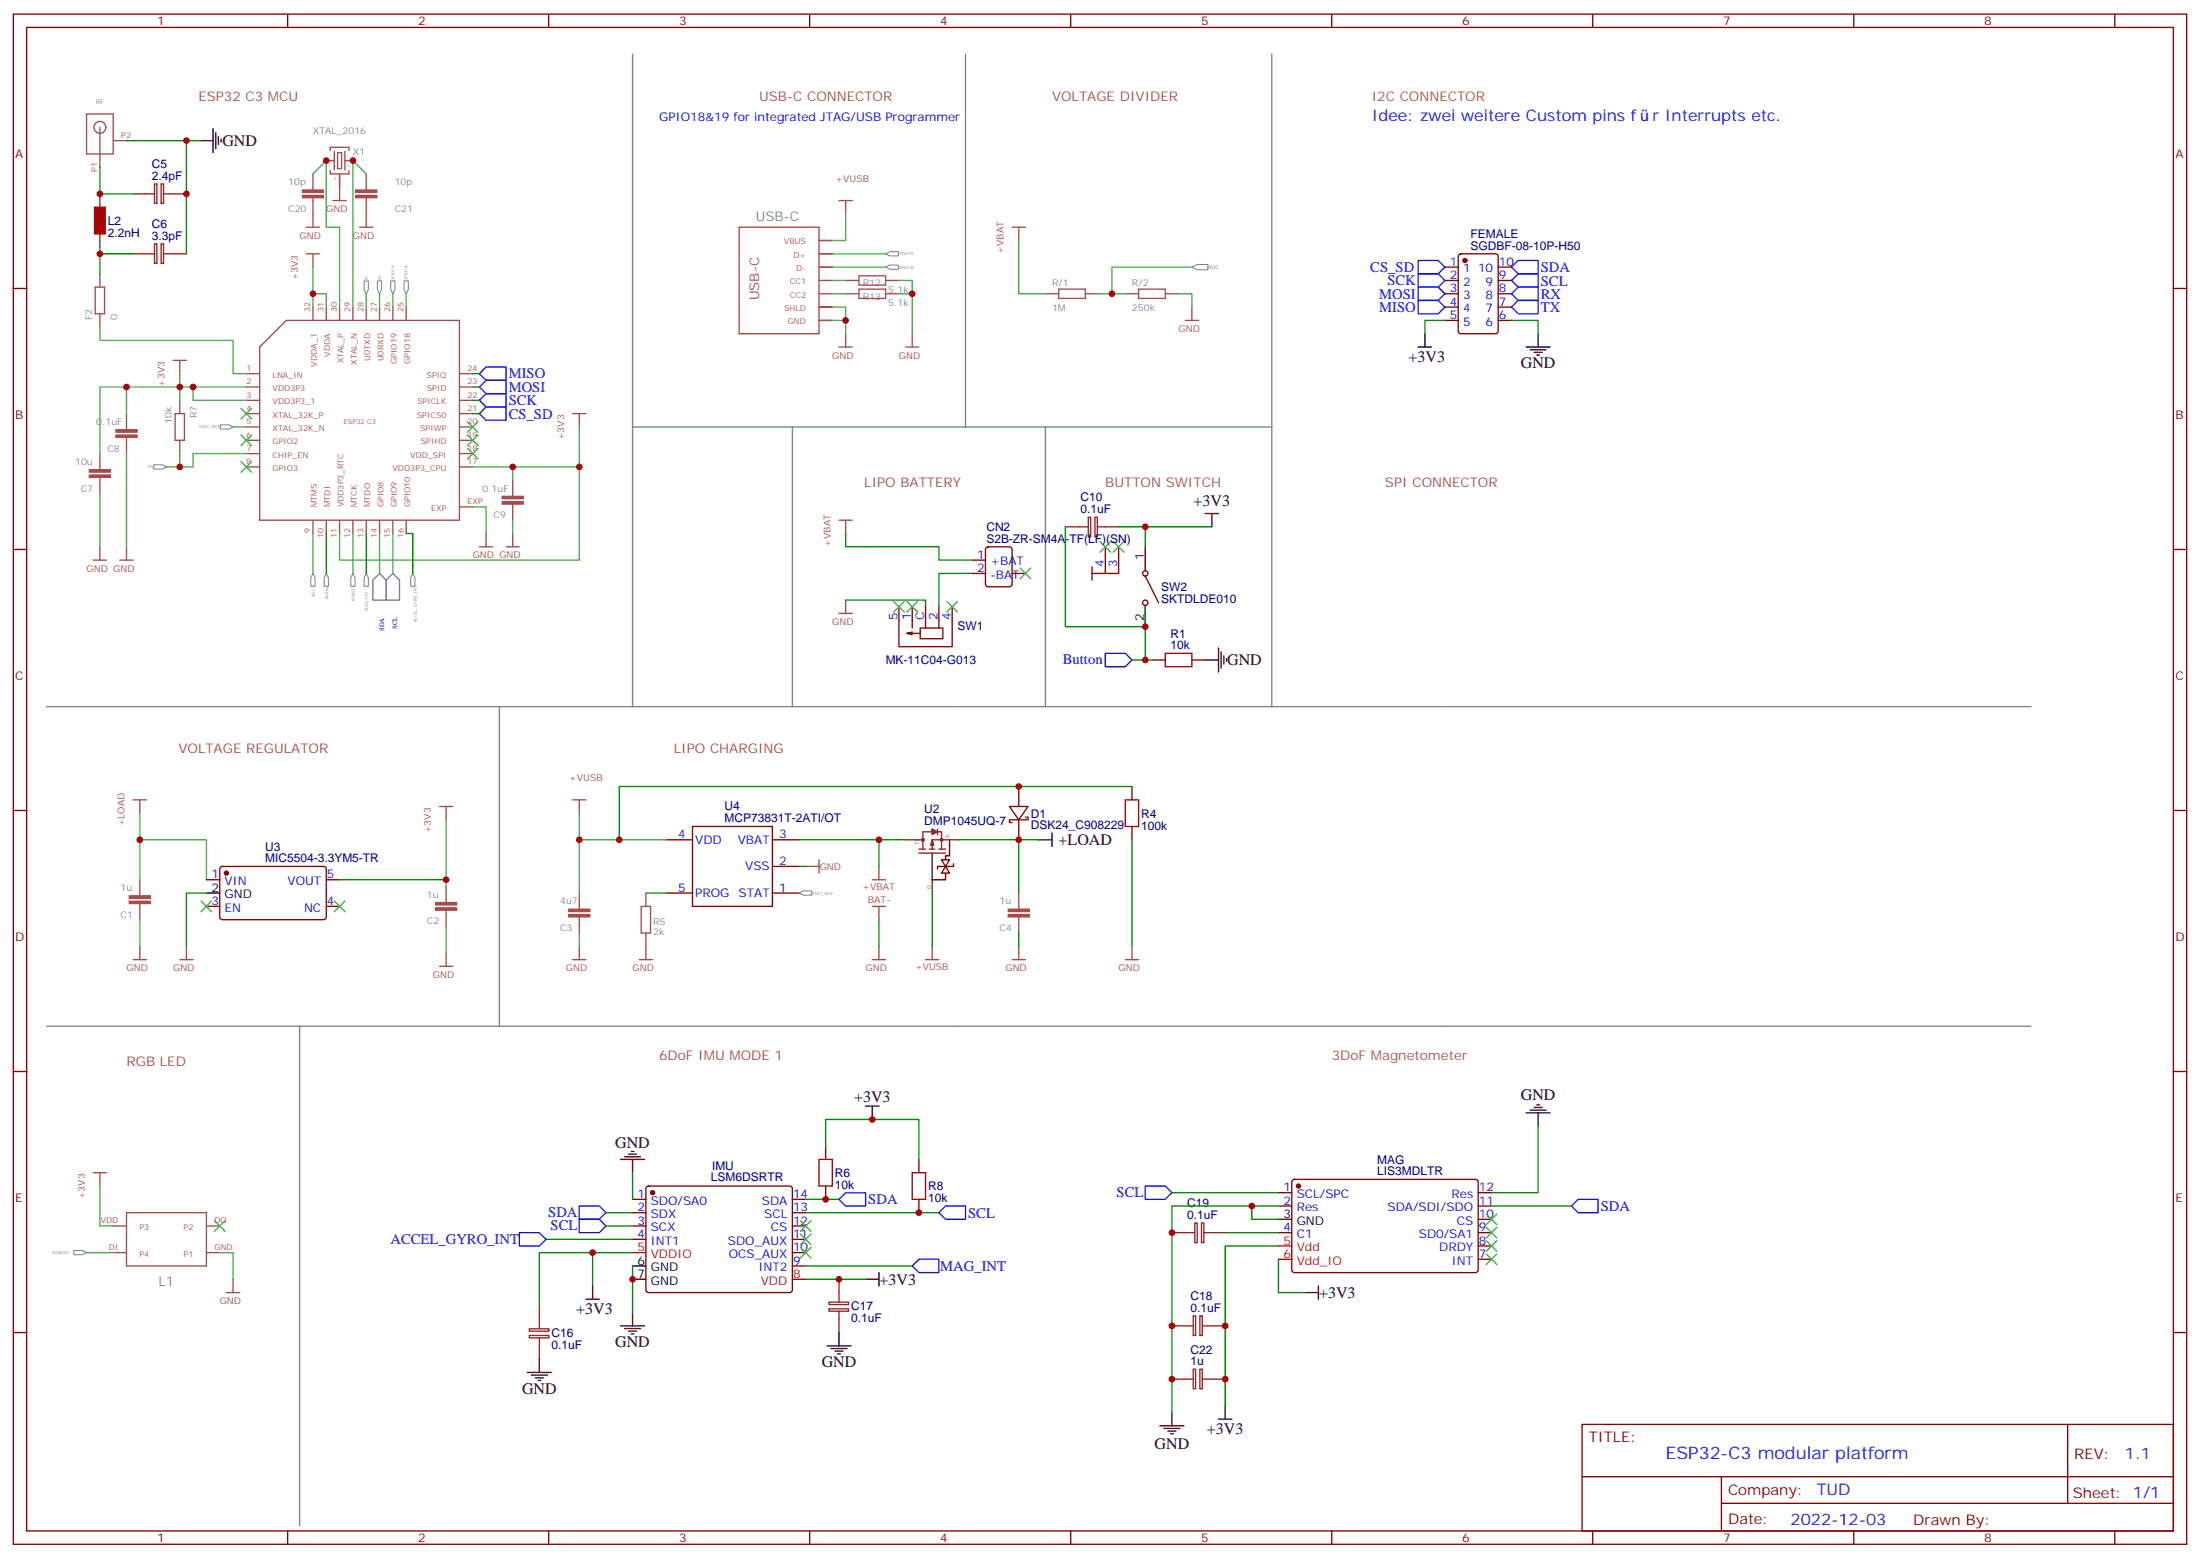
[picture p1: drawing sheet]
<svg xmlns="http://www.w3.org/2000/svg" width="583mm" height="413mm" viewBox="0 0 583 413" stroke-linecap="round" stroke-linejoin="round" font-family="sans-serif">
<path d="M167.6 14.3v172.9M255.8 14.3v98.8M336.9 14.3v172.9M167.6 113.1h169.3M209.9 113.1v74.1M276.9 113.1v74.1M12.3 187.2h525.7M132.3 187.2v84.7M12.3 271.9h525.7M79.4 271.9v132.2" fill="none" stroke="#828282" stroke-width=".35"/>
<g fill="none" stroke="#a64a4a" stroke-width=".35">
<path d="M22.9 30.2h7.1v10.6h-7.1zM26.5 33.7v10.6M30 37.3h3.5M87.5 39.9v-.9h4.9v.9M82.9 46.1v4.2M82.9 52.4v7.8M86.4 42.5h2.1M87.5 45.2v.9h4.9v-.9M88.2 53.1h3.5M88.5 40.1v4.9M89.4 40.4h1.1v4.3h-1.1zM90 49.6v3.5"/>
<path d="M91.4 42.5h2.1M91.4 40.1v4.9M97 46.1v4.2M97 52.4v7.8M25.2 76.1h2.5v7h-2.5zM26.5 72.5v3.5M81.1 67.2h3.6M81.1 60.2h3.6M82.9 67.2v3.6M95.2 60.2h3.6M195.8 60.2h21.2v28.2h-21.2zM217 77.8h3.5"/>
<path d="M217 74.3h3.5M217 70.8h3.5M217 67.2h3.5M217 63.7h3.5M224 77.8h3.5M224 74.3h3.5M227.5 76.6h7.1v2.5h-7.1zM227.5 73.1h7.1v2.4h-7.1zM234.7 77.8h3.4M234.7 74.3h3.4M276.9 77.8h3.5M280.5 76.6h7v2.5h-7z"/>
<path d="M287.6 77.8h3.4M298.1 77.8h3.5M301.6 76.6h7.1v2.5h-7.1zM308.7 77.8h3.5M26.5 83.2v3.4M45.9 95.5h3.5M47.6 95.5v3.5M65.3 99h3.4M68.8 91.9l7-7h45.9v52.9h-52.9zM82.9 81.4v3.4M86.4 81.4v3.4M90 81.4v3.4"/>
<path d="M93.5 81.4v3.4M97 81.4v3.4M100.5 81.4v3.4M104.1 81.4v3.4M107.6 81.4v3.4M121.8 99h3.4M217 84.9h3.5M217 81.4h3.5M222.2 91.9h3.6M224 88.4v3.5M239.9 91.9h3.5M241.7 88.4v3.5"/>
<path d="M314 84.9h3.5M315.7 81.4v3.5M33.5 109.6v4.2M33.5 115.9v4.3M46.4 109.6h2.5v7h-2.5zM47.6 106v3.5M47.6 116.7v3.5M65.3 102.5h3.4M65.3 106h3.4M65.3 109.6h3.4M65.3 113.1h3.4M65.3 116.6h3.4"/>
<path d="M121.8 102.5h3.4M121.8 106h3.4M121.8 109.6h3.4M121.8 113.1h3.4M121.8 116.6h3.4M151.7 109.6h3.5M153.5 109.6v3.5M26.5 120.2v4.2M26.5 126.5v4.2M65.3 120.2h3.4M65.3 123.7h3.4M82.9 137.9v3.4"/>
<path d="M86.4 137.9v3.4M90 137.9v3.4M93.5 137.9v3.4M97 137.9v3.4M100.5 137.9v3.4M104.1 137.9v3.4M107.6 137.9v3.4M121.8 120.2h3.4M121.8 123.7h3.4M121.8 134.3h3.4M135.8 127.2v4.2M135.8 133.6v4.2"/>
<path d="M24.7 148.4h3.5M26.5 144.9v3.5M31.7 148.4h3.6M33.5 144.9v3.5M127 144.9h3.5M128.8 141.3v3.6M134.1 144.9h3.5M135.8 141.3v3.6M116.4 213.6h3.5M118.2 213.6v3.6M37 233v4.3M37 239.4v4.2"/>
<path d="M118.2 234.8v4.2M153.5 236.6v4.2M171.1 236.6v3.4M269.9 236.6v4.2M35.3 254.2h3.5M37 250.7v3.5M47.6 254.2h3.6M49.4 250.7v3.5M116.4 256h3.5M118.2 241.2v4.2M118.2 252.4v3.6M151.7 254.2h3.5"/>
<path d="M153.5 242.9v4.3M153.5 250.7v3.5M169.3 254.2h3.6M169.9 240.1h2.4v7.1h-2.4zM171.1 247.2v7M268.1 254.2h3.5M269.9 242.9v4.3M269.9 250.7v3.5M24.7 310.7h3.5M26.5 310.7v3.5M30 331.8h3.5M30 324.8h3.5"/>
<path d="M33.5 321.2h21.2v14.2h-21.2zM54.7 331.8h3.5M54.7 324.8h3.5M61.7 338.9v3.5M60 342.4h3.5"/>
<circle cx="26.5" cy="33.7" r="1.58"/>
</g>
<g fill="#a64a4a" stroke="#a64a4a" stroke-width=".26">
<path d="M34.2 237.3h5.7v.7h-5.7z"/>
<path d="M34.2 238.7h5.7v.7h-5.7z"/>
<path d="M115.4 239h5.6v.7h-5.6z"/>
<path d="M115.4 240.5h5.6v.7h-5.6z"/>
<path d="M150.6 240.8h5.7v.7h-5.7z"/>
<path d="M150.6 242.2h5.7v.7h-5.7z"/>
<path d="M267.1 240.8h5.6v.7h-5.6z"/>
<path d="M267.1 242.2h5.6v.7h-5.6z"/>
<path d="M133 131.4h5.6v.8h-5.6z"/>
<path d="M133 132.9h5.6v.7h-5.6z"/>
<path d="M80.1 50.3h5.6v.7h-5.6z"/>
<path d="M80.1 51.7h5.6v.7h-5.6z"/>
<path d="M94.2 50.3h5.6v.7h-5.6z"/>
<path d="M94.2 51.7h5.6v.7h-5.6z"/>
<path d="M23.6 124.4h5.7v.7h-5.7z"/>
<path d="M23.6 125.8h5.7v.7h-5.7z"/>
<path d="M30.7 113.8h5.6v.7h-5.6z"/>
<path d="M30.7 115.2h5.6v.7h-5.6z"/>
</g>
<g fill="#a64a4a">
<circle cx="93.5" cy="42.5" r=".18"/>
<circle cx="86.4" cy="42.5" r=".18"/>
</g>
<g fill="none" stroke="#a64a4a" stroke-width=".35">
<path d="M90 46.1v3.5M222.2 53.1h3.6M224 53.1v3.6M268.1 60.2h3.5M269.9 60.2v3.5M222.2 137.8h3.6M224 137.8v3.5M224 159v3.5M222.2 162.5h3.6M35.3 211.9h3.5M37 211.9v3.5M151.7 211.9h3.5"/>
<path d="M153.5 211.9v3.5M231.1 233h3.5M232.8 229.5v3.5"/>
</g>
<path d="M93.5 141.3v10.6M22.9 331.8h7.1" fill="none" stroke="#4aa64a" stroke-width=".35"/>
<g fill="#fff" stroke="#828282" stroke-width=".26">
<path d="M19.5 331.3h2.3l1.1 .5-1.1 .6h-2.3z"/>
<path d="M93.5 151.9l.6 1.1v2.3h-1.2v-2.3z"/>
</g>
<g fill="none" stroke="#4aa64a" stroke-width=".35">
<path d="M82.9 70.8v7M238.1 74.3h3.6v14.1M238.1 77.8h3.6M312.2 77.8h3.5v3.6M47.6 99v7M82.9 81.4v-3.6h3.5v3.6M220.5 81.4h3.5v3.5h-3.5M224 84.9v3.5M33.5 102.5v7.1M51.2 102.5v3.5h14.1M61.7 113.1h3.6M65.3 102.5h-38.8v17.7"/>
<path d="M153.5 113.1v10.6h-28.3M26.5 130.7v14.2M33.5 120.2v24.7M125.2 134.3h3.6v7M135.8 123.7v3.5M135.8 137.8v3.5M153.5 123.7v24.7h-63.5v-7.1M118.2 217.2v17.6M37 243.6v7.1M118.2 245.4v7M153.5 247.2v3.5M26.5 314.2v10.6h3.5"/>
<path d="M58.2 331.8h3.5v7.1"/>
</g>
<path d="M58.3 112.5h2.3l1.1 .6-1.1 .6h-2.3z" fill="#fff" stroke="#828282" stroke-width=".26"/>
<path d="M291 77.8h7.1M315.7 70.8h-21.1v7M82.9 141.3v10.6" fill="none" stroke="#4aa64a" stroke-width=".35"/>
<g fill="#fff" stroke="#828282" stroke-width=".26">
<path d="M315.7 70.8l1.4-.7h2.9v1.4h-2.9z"/>
<path d="M82.9 151.9l.6 1.1v2.3h-1.2v-2.3z"/>
</g>
<path d="M97 77.8v3.6M220.5 77.8h3.5M220.5 74.3h3.5" fill="none" stroke="#4aa64a" stroke-width=".35"/>
<path d="M96.4 74.4h1.2v2.3l-.6 1.1-.6-1.1z" fill="#fff" stroke="#828282" stroke-width=".26"/>
<path d="M100.5 77.8v3.6" fill="none" stroke="#4aa64a" stroke-width=".35"/>
<path d="M100 74.4h1.1v2.3l-.6 1.1-.5-1.1z" fill="#fff" stroke="#828282" stroke-width=".26"/>
<path d="M44.1 123.7h3.5M47.6 120.2v3.5h3.6v-3.5h14.1" fill="none" stroke="#4aa64a" stroke-width=".35"/>
<path d="M40.7 123.1h2.3l1.1 .6-1.1 .5h-2.3z" fill="#fff" stroke="#828282" stroke-width=".26"/>
<path d="M104.1 77.8v3.6M220.5 67.2h14.1M100.5 141.3v10.6M104.1 141.3v10.6" fill="none" stroke="#4aa64a" stroke-width=".35"/>
<g fill="#fff" stroke="#828282" stroke-width=".26">
<path d="M103.5 74.4h1.1v2.3l-.5 1.1-.6-1.1z"/>
<path d="M234.6 67.2l1.1-.5h2.3v1.1h-2.3z"/>
</g>
<path d="M107.6 77.8v3.6M220.5 70.8h14.1" fill="none" stroke="#4aa64a" stroke-width=".35"/>
<g fill="#fff" stroke="#828282" stroke-width=".26">
<path d="M107 74.4h1.2v2.3l-.6 1.1-.6-1.1z"/>
<path d="M234.6 70.8l1.1-.6h2.3v1.1h-2.3z"/>
</g>
<path d="M82.9 46.1l3.5-3.6v17.7h3.6v21.2M97 46.1l-3.5-3.6v38.9M224 56.7v7h-3.5M269.9 63.7v14.1h7M26.5 86.6v3.6h35.2v8.8h3.6M37 215.4v17.6M153.5 215.4v7.1M37 222.5h17.7v10.5" fill="none" stroke="#4aa64a" stroke-width=".35"/>
<g fill="none" stroke="#3c3" stroke-width=".35">
<path d="M63.9 108.2l2.8 2.8M66.7 108.2l-2.8 2.8M123.8 118.7l2.8 2.9M123.8 115.2l2.8 2.8M123.8 111.7l2.8 2.8M126.6 118.7l-2.8 2.9M126.6 115.2l-2.8 2.8M126.6 111.7l-2.8 2.8M236.7 159.3l2.8 2.8M239.5 159.3l-2.8 2.8M240.2 159.3l2.9 2.8M243.1 159.3l-2.9 2.8"/>
<path d="M250.8 159.3l2.8 2.8M253.6 159.3l-2.8 2.8M56.8 323.4l2.8 2.8M59.6 323.4l-2.8 2.8"/>
</g>
<path d="M98.8 153.7l1.7-1.8 1.8 1.8v5.3h-3.5zM102.3 153.7l1.8-1.8 1.7 1.8v5.3h-3.5z" fill="none" stroke="#828282" stroke-width=".35"/>
<g fill="none" stroke="#870000" stroke-width=".35">
<path d="M3.5 3.7h575.8v405.4h-575.8zM7.1 7.3h568.6v398.3h-568.6zM76.2 3.7v3.6M145.3 3.7v3.6M214.5 3.7v3.6M283.6 3.7v3.6M352.8 3.7v3.6M421.9 3.7v3.6M491.1 3.7v3.6M560.2 3.7v3.6M3.5 76.4h3.6M575.7 76.4h3.6"/>
<path d="M3.5 145.6h3.6M575.7 145.6h3.6M238.1 160.7v10.6h14.1v-10.6M240.2 167.8l1.5 .3M241.7 167.4l-1.5 .4h3.6M241.7 160.7v5.7M243.8 166.4h6v2.8h-6zM245.2 160.7v5.7M248.7 160.7v5.7M3.5 214.7h3.6M575.7 214.7h3.6M54.7 233h3.5"/>
<path d="M58.4 229.7l.5-.2h26.8a.71 .71 0 0 1 .7 .7v12.7l-.4 .7h-27.1l-.5-.2-.2-.5v-12.7zM86.4 233h3.6M54.7 240.1h3.5M86.4 240.1h3.6M3.5 283.8h3.6M575.7 283.8h3.6M3.5 353h3.6M575.7 353h3.6M419.1 377.3h156.6v28.3h-156.6zM547.7 377.4v20.8M419.1 391.2h156.5M456 398.2h119.6"/>
<path d="M456 391.2v14.1M76.2 405.6v3.5M145.3 405.6v3.5M214.5 405.6v3.5M283.6 405.6v3.5M352.8 405.6v3.5M421.9 405.6v3.5M491.1 405.6v3.5M560.2 405.6v3.5"/>
</g>
<circle cx="60" cy="231.3" r=".53" fill="#870000" stroke="#870000" stroke-width=".35"/>
<path d="M319.3 136h3.5M321 136v3.6M54.7 236.6h3.5" fill="none" stroke="#000" stroke-width=".35"/>
<path d="M125.2 99h1.8M125.2 102.5h1.8M125.2 106h1.8M125.2 109.6h1.8M224 159h21.2v1.7M54.7 236.6h-5.3v14.1M90 233h28.2" fill="none" stroke="#008700" stroke-width=".35"/>
<path d="M127 99l1.8-1.8h5.3v3.6h-5.3zM127 109.6l1.8-1.8h5.3v3.5h-5.3zM127 106l1.8-1.7h5.3v3.5h-5.3zM127 102.5l1.8-1.7h5.3v3.5h-5.3z" fill="none" stroke="#00f" stroke-width=".35"/>
<path d="M86.4 151.9l.6 1.1v2.3h-1.1v-2.3z" fill="#fff" stroke="#828282" stroke-width=".26"/>
<path d="M282.2 139.6v26.4h21.2M296.3 139.6h24.7M303.4 139.6v5.3M86.4 141.3v10.6M303.4 160.7v14.1h-3.5M303.4 174.8h1.8" fill="none" stroke="#008700" stroke-width=".35"/>
<path d="M282.2 139.6h6M288.3 137h.6v5.2h-.6zM290.1 137h.6v5.2h-.6zM290.7 139.6h5.6" fill="none" stroke="#8c2424" stroke-width=".35"/>
<path d="M292.8 173.1h5.3l1.8 1.7-1.8 1.8h-5.3zM224 315.9h5.3v3.6h-5.3l-1.8-1.8zM248.7 321.2l1.8-1.7h5.3v3.5h-5.3z" fill="none" stroke="#00f" stroke-width=".35"/>
<path d="M303.4 144.9v6.3M303.4 160.4v5.6M319.3 174.8h3.5M322.8 171.7v6.3M323.5 172.7v4.3M324.2 173.8v2.1M324.9 174.5v.7" fill="none" stroke="#000" stroke-width=".35"/>
<path d="M308.7 173.1h7v3.5h-7z" fill="none" stroke="#a10000" stroke-width=".35"/>
<g fill="none" stroke="#870000" stroke-width=".35">
<path d="M289.3 150.1v3.6M292.8 144.9v7M296.3 144.9v7h-7M303.4 152.6l3.5 7.1M305.2 174.8h3.5M315.7 174.8h3.6"/>
<circle cx="303.4" cy="151.9" r=".71"/>
<circle cx="303.4" cy="159.7" r=".71"/>
</g>
<path d="M291.4 143.4l2.8 2.9M294.2 143.4l-2.8 2.9M294.9 143.4l2.8 2.9M297.7 143.4l-2.8 2.9" fill="none" stroke="#3c3" stroke-width=".35"/>
<g fill="#fff" stroke="#828282" stroke-width=".26">
<path d="M97 151.9l.6 1.1v2.3h-1.2v-2.3z"/>
<path d="M109.4 151.9l.5 1.1v2.3h-1.1v-2.3z"/>
</g>
<g fill="none" stroke="#008700" stroke-width=".35">
<path d="M33.5 37.3h19.4M49.4 37.3v29.9M26.5 44.3v7.1h8.8M26.5 65.5v1.7h8.8M26.5 67.2v5.3M382.8 84.9h-5.3v3.5M400.4 84.9h7.1v3.5M97 141.3v10.6M107.6 141.3h1.8v10.6M224 141.3v3.6h24.7v3.5h8.8M257.5 151.9h-8.8v8.8M299.9 208.4h-135.9v14.1"/>
<path d="M232.8 222.5v7M246.9 236.6v14.1M254 222.5h21.2M269.9 222.5v14.1M299.9 222.5v28.2M232.8 243.6v7.1M269.9 247.2v3.5"/>
</g>
<path d="M375.7 76.1h5.3l1.8 1.7-1.8 1.8h-5.3zM375.7 72.5h5.3l1.8 1.8-1.8 1.8h-5.3zM375.7 79.6h5.3l1.8 1.8-1.8 1.7h-5.3zM375.7 69h5.3l1.8 1.8-1.8 1.7h-5.3zM400.4 70.8l1.8-1.8h5.3v3.5h-5.3zM400.4 74.3l1.8-1.8h5.3v3.6h-5.3zM400.4 77.8l1.8-1.7h5.3v3.5h-5.3zM400.4 81.4l1.8-1.8h5.3v3.5h-5.3zM137.6 326.5h5.3l1.7 1.8-1.7 1.8h-5.3zM241.7 335.4l1.7-1.8h5.3v3.5h-5.3z" fill="none" stroke="#00f" stroke-width=".35"/>
<path d="M63.9 115.2l2.8 2.8M66.7 115.2l-2.8 2.8M63.9 122.3l2.8 2.8M66.7 122.3l-2.8 2.8M53.3 238.7l2.8 2.8M56.1 238.7l-2.8 2.8M88.5 238.7l2.9 2.8M91.4 238.7l-2.9 2.8" fill="none" stroke="#3c3" stroke-width=".35"/>
<g fill="none" stroke="#870000" stroke-width=".35">
<path d="M382.8 70.8h3.5M382.8 74.3h3.5M382.8 77.8h3.5M386.5 67.4l.5-.2h9.2a.71 .71 0 0 1 .7 .7l-.1 20.1-.6 .4h-9.2l-.5-.2-.2-.5v-19.8zM396.9 70.8h3.5M396.9 74.3h3.5M396.9 77.8h3.5M382.8 81.4h3.5M382.8 84.9h3.5M396.9 81.4h3.5M396.9 84.9h3.5M257.5 148.4h3.6"/>
<path d="M257.5 151.9h3.6M261.3 145.1l.5-.2h5.6a.71 .71 0 0 1 .7 .7l-.1 9.4-.6 .4h-5.6l-.5-.2-.2-.5v-9.1zM268.1 151.9h3.5M183.4 218.9h21.2v21.2h-21.2zM299.9 208.4v3.5M299.9 218.9v3.6M176.4 236.6h7M176.4 222.5h7M204.6 236.6h7.1M204.6 229.5h7.1M204.6 222.5h7.1M249.4 227.8h2.1l-1 1.7z"/>
<path d="M250.5 229.5l1 1.8h-2.1zM252.6 228.8v.7h-4.2v.7"/>
</g>
<circle cx="388.1" cy="69" r=".53" fill="#870000" stroke="#870000" stroke-width=".35"/>
<g fill="none" stroke="#000" stroke-width=".35">
<path d="M52.9 37.3h3.5M56.4 34.1v6.3M57.1 35.1v4.3M57.9 36.2v2.1M58.6 36.9v.7M375.7 91.9h3.5M377.5 88.4v3.5M404.3 91.9h6.3M405.3 92.6h4.3M406.4 93.3h2.1M407.1 94.1h.7M407.5 88.4v3.5"/>
<path d="M246.9 226v7h3.6v-1.7M251.5 222.5v4.2h-1v1.1M275.2 222.5h3.5M278.7 220.7v3.5"/>
</g>
<path d="M231.1 240.1h3.5M231.1 254.2h3.5M232.8 240.1v3.5M232.8 250.7v3.5M245.2 254.2h3.5M246.9 250.7v3.5M298.1 254.2h3.5M299.9 250.7v3.5" fill="none" stroke="#a64a4a" stroke-width=".35"/>
<path d="M298.1 211.9h3.5v7h-3.5z" fill="none" stroke="#a10000" stroke-width=".35"/>
<g fill="none" stroke="#8c2424" stroke-width=".35">
<path d="M26.5 51.4v3.5M35.3 51.4h5.6M40.9 48.7h.7v5.2h-.7zM42.7 48.7h.6v5.2h-.6zM43.4 51.4h6M26.5 61.9v3.6M35.3 67.2h5.6M40.9 64.6h.7v5.2h-.7zM42.7 64.6h.6v5.2h-.6zM43.4 67.2h6M246.9 219.6l1.5 .7-1.5 .8zM246.9 220l.7 .3"/>
<path d="M247.3 220l.3 .3M248.4 219.6v1.5M239.9 222.5h4.6M243.4 224.9h1.8M243.4 226h7.1M244.5 224.9v-4.6h4.9v4.6M246.2 224.9h1.4M246.6 223.9h.7M246.6 223.9l.3-1.1 .4 1.1M246.9 222.5h7.1M246.9 222.5v2.4M246.9 233v3.6"/>
<path d="M246.9 222.5l.4 1.4M246.9 222.5l-.3 1.4M246.9 223.2l.4 .7M247.6 220.3l-.7 .4M247.6 220.3l-.3 .4M248.7 224.9h1.8"/>
<circle cx="244.5" cy="222.5" r=".35"/>
<circle cx="249.4" cy="222.5" r=".35"/>
</g>
<path d="M25 54.9h2.9v7h-2.9z" fill="#a10000" stroke="#a10000" stroke-width=".35"/>
<path d="M211.7 236.6l1.1-.6h2.3v1.1h-2.3z" fill="#fff" stroke="#828282" stroke-width=".26"/>
<path d="M213.4 229.5h3.6M217 227.8v3.5" fill="none" stroke="#a64a4a" stroke-width=".35"/>
<path d="M176.4 222.5h-22.9v14.1" fill="none" stroke="#4aa64a" stroke-width=".35"/>
<g fill="none" stroke="#008700" stroke-width=".35">
<path d="M171.1 236.6h5.3M211.7 222.5h28.2M211.7 229.5h1.7M407.5 298.3v17.6h-12.4M167.6 310.7v7M213.4 317.7h8.8M218.7 303.6v-7.1h24.7v10.6M310.4 315.9h28.3M331.6 319.5v3.5h7.1M338.7 319.5h-28.3v54.7M395.1 319.5h21.2M144.6 328.3h23"/>
<path d="M157 331.8v8.8M160.5 321.2h7.1M160.5 324.8h7.1M167.6 331.8h-24.7v14.1M167.6 335.4v12.3M213.4 321.2h35.3M213.4 338.9h15.9M213.4 335.4h28.3M324.6 326.5h14.1M338.7 333.6v8.8h7M338.7 330.1h-14.1v42.3"/>
</g>
<g fill="none" stroke="#870000" stroke-width=".35">
<path d="M267.4 213.6h4.9l-2.4 3.6zM269.9 208.4v5.2M269.9 217.2v5.3M271.6 216.5h.7v.7h-4.9v.7h.7M167.6 317.7h3.5M171.3 314.4l.5-.2h37.4a.71 .71 0 0 1 .7 .7v26.8l-.2 .5-.5 .2h-37.4l-.5-.2-.2-.5v-26.8zM209.9 317.7h3.5M218.7 303.6v3.5M218.7 314.2v3.5M243.4 307.1v3.6M243.4 317.7v3.5M338.7 315.9h3.5"/>
<path d="M338.7 319.5h3.5M342.4 312.6l.5-.2h48a.71 .71 0 0 1 .7 .7v23.3l-.5 .7h-48.2l-.5-.2-.2-.5v-23.3zM391.6 315.9h3.5M391.6 319.5h3.5M167.6 321.2h3.5M167.6 324.8h3.5M167.6 328.3h3.5M209.9 321.2h3.5M209.9 324.8h3.5M209.9 328.3h3.5M209.9 335.4h3.5M209.9 331.8h3.5"/>
<path d="M338.7 326.5h3.5M391.6 326.5h3.5M391.6 333.6h3.5M391.6 330.1h3.5M391.6 323h3.5"/>
</g>
<g fill="none" stroke="#3c3" stroke-width=".35">
<path d="M270.2 150.5l2.8 2.8M273 150.5l-2.8 2.8M212 326.9l2.8 2.8M212 330.4l2.8 2.8M212 323.4l2.8 2.8M214.8 326.9l-2.8 2.8M214.8 330.4l-2.8 2.8M214.8 323.4l-2.8 2.8M393.7 321.6l2.8 2.8M393.7 325.1l2.8 2.8M393.7 328.6l2.8 2.9M393.7 332.2l2.8 2.8"/>
<path d="M396.5 321.6l-2.8 2.8M396.5 325.1l-2.8 2.8M396.5 328.6l-2.8 2.9M396.5 332.2l-2.8 2.8"/>
</g>
<g fill="#870000" stroke="#870000" stroke-width=".35">
<circle cx="172.9" cy="315.9" r=".53"/>
<circle cx="344" cy="314.2" r=".53"/>
</g>
<path d="M167.6 331.8h3.5M209.9 338.9h3.5M338.7 330.1h3.5M338.7 333.6h3.5" fill="none" stroke="#f00" stroke-width=".35"/>
<g fill="none" stroke="#000" stroke-width=".35">
<path d="M229.3 293h3.5M231.1 293v3.5M404.3 294.8h6.3M405.3 294.1h4.3M406.4 293.4h2.1M407.1 292.7h.7M407.5 294.8v3.5M164.4 307.1h6.3M165.5 306.4h4.2M166.5 305.7h2.1M167.2 305h.7M167.6 307.1v3.6"/>
<path d="M167.6 335.4h3.5M167.6 338.9h3.5M229.3 338.9h3.5M232.8 337.1v3.5M338.7 323h3.5M155.2 344.2h3.5M157 340.6v3.6M164.4 351.2h6.3M165.5 351.9h4.2M166.5 352.6h2.1M167.2 353.3h.7M167.6 347.7v3.5"/>
<path d="M219.1 356.5h6.3M220.1 357.2h4.3M221.2 357.9h2.1M221.9 358.6h.7M222.2 353v3.5M345.7 342.4h3.5M349.2 340.6v3.6M139.7 363.6h6.3M140.8 364.3h4.2M141.8 365h2.1M142.5 365.7h.7M142.9 360v3.6"/>
<path d="M307.3 377.7h6.3M308.3 378.4h4.3M309.4 379.1h2.1M310.1 379.8h.7M310.4 374.2v3.5M322.8 375.9h3.5M324.6 372.4v3.5"/>
</g>
<g fill="none" stroke="#8c2424" stroke-width=".35">
<path d="M222.2 338.9v6M310.4 326.5h6M316.5 324h.6v5.2h-.6zM318.3 324h.6v5.2h-.6zM318.9 326.5h5.7M140.2 352h5.2v.6h-5.2zM140.2 353.8h5.2v.6h-5.2zM142.9 345.9v6M142.9 354.4v5.6M219.6 344.9h5.2v.7h-5.2zM219.6 346.7h5.2v.6h-5.2zM222.2 347.3v5.7"/>
<path d="M310.4 351.2h5.7M316.1 348.6h.6v5.2h-.6zM317.9 348.6h.6v5.2h-.6zM318.6 351.2h6M310.4 365.3h5.7M316.1 362.7h.6v5.2h-.6zM317.9 362.7h.6v5.2h-.6zM318.6 365.3h6"/>
</g>
<path d="M217 307.1h3.5v7.1h-3.5zM241.7 310.7h3.5v7h-3.5z" fill="none" stroke="#a10000" stroke-width=".35"/>
<path d="M153.5 319.5h5.2l1.8 1.7-1.8 1.8h-5.2zM303.4 314.2h5.3l1.7 1.7-1.7 1.8h-5.3zM416.3 319.5l1.7-1.8h5.3v3.5h-5.3zM153.5 323h5.2l1.8 1.8-1.8 1.7h-5.2z" fill="none" stroke="#00f" stroke-width=".35"/>
<g fill="#c00">
<circle cx="224" cy="84.9" r=".88"/>
<circle cx="241.7" cy="77.8" r=".88"/>
<circle cx="51.2" cy="102.5" r=".88"/>
<circle cx="47.6" cy="102.5" r=".88"/>
<circle cx="33.5" cy="102.5" r=".88"/>
<circle cx="82.9" cy="77.8" r=".88"/>
<circle cx="135.8" cy="123.7" r=".88"/>
<circle cx="153.5" cy="123.7" r=".88"/>
<circle cx="294.6" cy="77.8" r=".88"/>
<circle cx="47.6" cy="123.7" r=".88"/>
<circle cx="86.4" cy="42.5" r=".88"/>
<circle cx="93.5" cy="42.5" r=".88"/>
<circle cx="37" cy="222.5" r=".88"/>
<circle cx="118.2" cy="233" r=".88"/>
<circle cx="303.4" cy="166" r=".88"/>
<circle cx="303.4" cy="174.8" r=".88"/>
<circle cx="303.4" cy="139.6" r=".88"/>
<circle cx="269.9" cy="222.5" r=".88"/>
<circle cx="26.5" cy="51.4" r=".88"/>
<circle cx="26.5" cy="67.2" r=".88"/>
<circle cx="49.4" cy="51.4" r=".88"/>
<circle cx="49.4" cy="37.3" r=".88"/>
<circle cx="232.8" cy="222.5" r=".88"/>
<circle cx="164" cy="222.5" r=".88"/>
<circle cx="153.5" cy="222.5" r=".88"/>
<circle cx="269.9" cy="208.4" r=".88"/>
<circle cx="157" cy="331.8" r=".88"/>
<circle cx="218.7" cy="317.7" r=".88"/>
<circle cx="243.4" cy="321.2" r=".88"/>
<circle cx="231.1" cy="296.5" r=".88"/>
<circle cx="222.3" cy="338.9" r=".88"/>
<circle cx="167.6" cy="338.9" r=".88"/>
<circle cx="324.6" cy="365.3" r=".88"/>
<circle cx="324.6" cy="351.2" r=".88"/>
<circle cx="331.6" cy="319.5" r=".88"/>
<circle cx="310.4" cy="351.2" r=".88"/>
<circle cx="310.4" cy="326.5" r=".88"/>
<circle cx="310.4" cy="365.3" r=".88"/>
</g>
<text font-size="4.6" fill="#00f" x="441.2" y="386.4">ESP32-C3 modular platform</text>
<g font-size="4.2" fill="#00f">
<text x="363.4" y="32">Idee: zwei weitere Custom pins f</text>
<text x="437.8" y="32">r Interrupts etc.</text>
<text x="562.9" y="386.6">1.1</text>
<text x="481.3" y="396.2">TUD</text>
<text x="474.4" y="404">2022-12-03</text>
</g>
<g font-size="4.2">
<text x="58.9" y="38.7">GND</text>
<text x="373.1" y="95.9">+3V3</text>
<text x="402.9" y="97.6">GND</text>
<text x="316.2" y="133.9">+3V3</text>
<text x="325.1" y="176.2">GND</text>
<text x="280.4" y="223.9">+LOAD</text>
<text x="226.2" y="292">+3V3</text>
<text x="402.9" y="291.5">GND</text>
<text x="163" y="304">GND</text>
<text x="233" y="340.4">+3V3</text>
<text x="349.4" y="343.8">+3V3</text>
<text x="152.6" y="348.2">+3V3</text>
<text x="163" y="356.9">GND</text>
<text x="217.7" y="362.2">GND</text>
<text x="138.3" y="369.2">GND</text>
<text x="305.9" y="383.8">GND</text>
<text x="319.7" y="379.9">+3V3</text>
</g>
<g font-size="3.9" fill="#00f">
<text x="363" y="72">CS_SD</text>
<text x="367.5" y="75.6">SCK</text>
<text x="408.2" y="72">SDA</text>
<text x="408.2" y="75.6">SCL</text>
<text x="365.3" y="79.1">MOSI</text>
<text x="365.3" y="82.6">MISO</text>
<text x="408.2" y="79.1">RX</text>
<text x="408.2" y="82.6">TX</text>
<text x="134.8" y="100.2">MISO</text>
<text x="134.8" y="107.3">SCK</text>
<text x="134.8" y="103.8">MOSI</text>
<text x="134.8" y="110.9">CS_SD</text>
<text x="281.5" y="176">Button</text>
<text x="295.8" y="317.2">SCL</text>
<text x="145.2" y="322.4">SDA</text>
<text x="230" y="319.1">SDA</text>
<text x="256.5" y="322.6">SCL</text>
<text x="424" y="320.8">SDA</text>
<text x="103.4" y="329.6">ACCEL_GYRO_INT</text>
<text x="145.8" y="325.9">SCL</text>
<text x="249.1" y="336.6">MAG_INT</text>
</g>
<g font-size="3.9" fill="#800">
<text x="420.9" y="381.9">TITLE:</text>
<text x="549.5" y="386.6">REV:</text>
<text x="457.8" y="396.1">Company:</text>
<text x="549.1" y="396.7">Sheet: 1/1</text>
<text x="457.8" y="403.8">Date:</text>
<text x="506.8" y="403.9">Drawn By:</text>
</g>
<g font-size="3.5" fill="#a54b4b">
<text x="52.6" y="26.7">ESP32 C3 MCU</text>
<text x="201.1" y="26.7">USB-C CONNECTOR</text>
<text x="278.7" y="26.7">VOLTAGE DIVIDER</text>
<text x="363.4" y="26.7">I2C CONNECTOR</text>
<text x="201.1" y="79.6" transform="rotate(-90 201.1 79.6)">USB-C</text>
<text x="229" y="129">LIPO BATTERY</text>
<text x="292.8" y="129">BUTTON SWITCH</text>
<text x="366.9" y="129">SPI CONNECTOR</text>
<text x="47.3" y="199.5">VOLTAGE REGULATOR</text>
<text x="178.5" y="199.5">LIPO CHARGING</text>
<text x="174.6" y="280.7">6DoF IMU MODE 1</text>
<text x="352.8" y="280.7">3DoF Magnetometer</text>
<text x="33.5" y="282.4">RGB LED</text>
</g>
<g font-size="3.5" fill="#838383">
<text x="200.2" y="58.4">USB-C</text>
<text x="42" y="340.6">L1</text>
</g>
<g font-size="3.2" fill="#800">
<text x="41.6" y="6.7">1</text>
<text x="110.8" y="6.7">2</text>
<text x="179.9" y="6.7">3</text>
<text x="249.1" y="6.7">4</text>
<text x="318.2" y="6.7">5</text>
<text x="387.3" y="6.7">6</text>
<text x="456.5" y="6.7">7</text>
<text x="525.6" y="6.7">8</text>
<text x="4.1" y="41.8">A</text>
<text x="576.3" y="41.8">A</text>
<text x="4.1" y="111">B</text>
<text x="576.3" y="111">B</text>
<text x="4.1" y="180.1">C</text>
<text x="576.3" y="180.1">C</text>
<text x="4.1" y="249.3">D</text>
<text x="576.3" y="249.3">D</text>
<text x="4.1" y="318.4">E</text>
<text x="576.3" y="318.4">E</text>
<text x="41.6" y="408.6">1</text>
<text x="110.8" y="408.6">2</text>
<text x="179.9" y="408.6">3</text>
<text x="249.1" y="408.6">4</text>
<text x="318.2" y="408.6">5</text>
<text x="387.3" y="408.6">6</text>
<text x="456.5" y="408.6">7</text>
<text x="525.6" y="408.6">8</text>
</g>
<g font-size="3.2" fill="#00f">
<text x="174.6" y="32">GPIO18&amp;19 for integrated JTAG/USB Programmer</text>
<text x="384.1" y="70.4">1</text>
<text x="397.1" y="70.4">10</text>
<text x="384.1" y="73.9">2</text>
<text x="384.1" y="77.5">3</text>
<text x="387.6" y="72.2">1</text>
<text x="387.6" y="75.7">2</text>
<text x="391.5" y="72.2">10</text>
<text x="393.6" y="75.7">9</text>
<text x="397.1" y="77.5">8</text>
<text x="397.1" y="73.9">9</text>
<text x="384.1" y="81">4</text>
<text x="387.6" y="79.2">3</text>
<text x="387.6" y="82.8">4</text>
<text x="393.6" y="82.8">7</text>
<text x="393.6" y="79.2">8</text>
<text x="397.1" y="81">7</text>
<text x="384.1" y="84.5">5</text>
<text x="387.6" y="86.3">5</text>
<text x="393.6" y="86.3">6</text>
<text x="397.1" y="84.5">6</text>
<text x="258.9" y="148">1</text>
<text x="262.4" y="149.8">+BAT</text>
<text x="258.9" y="151.6">2</text>
<text x="262.4" y="153.3">-BAT</text>
<text x="292.5" y="150.1" transform="rotate(-90 292.5 150.1)">4</text>
<text x="296" y="150.1" transform="rotate(-90 296 150.1)">3</text>
<text x="237.8" y="164.3" transform="rotate(-90 237.8 164.3)">5</text>
<text x="241.3" y="164.3" transform="rotate(-90 241.3 164.3)">1</text>
<text x="244.8" y="164.3" transform="rotate(-90 244.8 164.3)">C</text>
<text x="248.4" y="164.3" transform="rotate(-90 248.4 164.3)">2</text>
<text x="251.9" y="164.3" transform="rotate(-90 251.9 164.3)">4</text>
<text x="179.7" y="222.1">4</text>
<text x="184.1" y="223.5">VDD</text>
<text x="195.4" y="223.5">VBAT</text>
<text x="206.4" y="222.1">3</text>
<text x="56" y="232.7">1</text>
<text x="86.6" y="232.7">5</text>
<text x="197.4" y="230.6">VSS</text>
<text x="206.4" y="229.2">2</text>
<text x="56" y="239.7">3</text>
<text x="59.5" y="234.5">VIN</text>
<text x="76.2" y="234.5">VOUT</text>
<text x="86.6" y="239.7">4</text>
<text x="179.7" y="236.2">5</text>
<text x="184.1" y="237.6">PROG</text>
<text x="195.7" y="237.6">STAT</text>
<text x="206.4" y="236.2">1</text>
<text x="59.5" y="241.5">EN</text>
<text x="80.5" y="241.5">NC</text>
<text x="168.9" y="317.4">1</text>
<text x="210.1" y="317.4">14</text>
<text x="340" y="315.6">1</text>
<text x="343.5" y="317.4">SCL/SPC</text>
<text x="384.5" y="317.4">Res</text>
<text x="391.8" y="315.6">12</text>
<text x="168.9" y="320.9">2</text>
<text x="172.4" y="319.1">SDO/SA0</text>
<text x="172.4" y="322.7">SDX</text>
<text x="201.8" y="319.1">SDA</text>
<text x="202.4" y="322.7">SCL</text>
<text x="210.1" y="320.9">13</text>
<text x="340" y="319.1">2</text>
<text x="343.5" y="320.9">Res</text>
<text x="367.6" y="320.9">SDA/SDI/SDO</text>
<text x="391.8" y="322.7">10</text>
<text x="391.8" y="319.1">11</text>
<text x="168.9" y="324.4">3</text>
<text x="168.9" y="327.9">4</text>
<text x="172.4" y="326.2">SCX</text>
<text x="172.4" y="329.7">INT1</text>
<text x="192.8" y="329.7">SDO_AUX</text>
<text x="204.2" y="326.2">CS</text>
<text x="210.1" y="327.9">11</text>
<text x="210.1" y="324.4">12</text>
<text x="340" y="326.2">4</text>
<text x="343.5" y="327.9">C1</text>
<text x="375.9" y="327.9">SD0/SA1</text>
<text x="385.9" y="324.4">CS</text>
<text x="391.8" y="329.7">8</text>
<text x="391.8" y="326.2">9</text>
<text x="193" y="333.2">OCS_AUX</text>
<text x="210.1" y="335">9</text>
<text x="210.1" y="331.5">10</text>
<text x="381.2" y="331.5">DRDY</text>
<text x="384.6" y="335">INT</text>
<text x="391.8" y="333.2">7</text>
<text x="200.9" y="336.8">INT2</text>
</g>
<g font-size="3.2" fill="#000080">
<text x="40.2" y="47.7">2.4pF</text>
<text x="40.2" y="44.5">C5</text>
<text x="28.6" y="59.5">L2</text>
<text x="28.6" y="62.7">2.2nH</text>
<text x="40.2" y="63.5">3.3pF</text>
<text x="40.2" y="60.4">C6</text>
<text x="389.5" y="62.9">FEMALE</text>
<text x="389.5" y="66.1">SGDBF-08-10P-H50</text>
<text x="286.3" y="136">0.1uF</text>
<text x="286.3" y="132.8">C10</text>
<text x="261.3" y="143.7">S2B-ZR-SM4A-TF(LF)(SN)</text>
<text x="261.3" y="140.5">CN2</text>
<text x="307.6" y="159.7">SKTDLDE010</text>
<text x="307.6" y="156.6">SW2</text>
<text x="253.6" y="166.8">SW1</text>
<text x="310.1" y="172">10k</text>
<text x="310.1" y="168.9">R1</text>
<text x="234.6" y="176">MK-11C04-G013</text>
<text x="191.9" y="214.7">U4</text>
<text x="244.8" y="215.4">U2</text>
<text x="191.9" y="217.9">MCP73831T-2ATI/OT</text>
<text x="244.8" y="218.6">DMP1045UQ-7</text>
<text x="273" y="219.7">DSK24_C908229</text>
<text x="273" y="216.6">D1</text>
<text x="302.3" y="219.8">100k</text>
<text x="302.3" y="216.6">R4</text>
<text x="70.2" y="225.3">U3</text>
<text x="70.2" y="228.4">MIC5504-3.3YM5-TR</text>
<text x="188.6" y="309.9">IMU</text>
<text x="221.2" y="311.8">R6</text>
<text x="364.8" y="311.3">LIS3MDLTR</text>
<text x="364.8" y="308.2">MAG</text>
<text x="188.3" y="312.9">LSM6DSRTR</text>
<text x="221.2" y="315">10k</text>
<text x="245.9" y="315.3">R8</text>
<text x="245.9" y="318.5">10k</text>
<text x="314.5" y="322.9">0.1uF</text>
<text x="314.5" y="319.7">C19</text>
<text x="225.5" y="347.1">C17</text>
<text x="315.4" y="347.5">0.1uF</text>
<text x="315.4" y="344.4">C18</text>
<text x="225.5" y="350.2">0.1uF</text>
<text x="146.1" y="357.3">0.1uF</text>
<text x="146.1" y="354.1">C16</text>
<text x="315.4" y="358.6">C22</text>
<text x="315.4" y="361.6">1u</text>
</g>
<g font-size="3.2">
<text x="303" y="148.4" transform="rotate(-90 303 148.4)">1</text>
<text x="303" y="164.5" transform="rotate(-90 303 164.5)">2</text>
<text x="56" y="236.2">2</text>
<text x="59.5" y="238">GND</text>
<text x="340" y="322.7">3</text>
<text x="343.5" y="324.4">GND</text>
<text x="168.9" y="335">6</text>
<text x="168.9" y="338.5">7</text>
<text x="172.4" y="336.8">GND</text>
<text x="172.4" y="340.3">GND</text>
</g>
<g font-size="3.2" fill="#f00">
<text x="340" y="329.7">5</text>
<text x="168.9" y="331.5">5</text>
<text x="172.4" y="333.2">VDDIO</text>
<text x="340" y="333.2">6</text>
<text x="343.5" y="331.5">Vdd</text>
<text x="343.5" y="335">Vdd_IO</text>
<text x="201.5" y="340.3">VDD</text>
<text x="210.1" y="338.5">8</text>
</g>
<g font-size="2.5" fill="#838383">
<text x="82.9" y="35.5">XTAL_2016</text>
<text x="93.5" y="41.1">X1</text>
<text x="76.3" y="49.1">10p</text>
<text x="104.6" y="49.1">10p</text>
<text x="76.3" y="56.1">C20</text>
<text x="104.6" y="56.1">C21</text>
<text x="228.6" y="75.8">R12</text>
<text x="235.3" y="77.6">5.1k</text>
<text x="278.7" y="75.7">R/1</text>
<text x="299.9" y="75.7">R/2</text>
<text x="228.6" y="79.4">R13</text>
<text x="235.3" y="81.1">5.1k</text>
<text x="278.7" y="82.4">1M</text>
<text x="299.9" y="82.4">250k</text>
<text x="24.4" y="84.9" transform="rotate(-90 24.4 84.9)">F2</text>
<text x="31" y="84.9" transform="rotate(-90 31 84.9)">0</text>
<text x="25.5" y="112.6">0.1uF</text>
<text x="45.5" y="112.3" transform="rotate(-90 45.5 112.3)">10k</text>
<text x="52.2" y="110.8" transform="rotate(-90 52.2 110.8)">R7</text>
<text x="28.4" y="119.6">C8</text>
<text x="19.9" y="123.2">10u</text>
<text x="21.4" y="130.2">C7</text>
<text x="127.8" y="130.2">0.1uF</text>
<text x="130.7" y="137.3">C9</text>
<text x="32" y="236">1u</text>
<text x="113.1" y="237.8">1u</text>
<text x="148.4" y="239.6">4u7</text>
<text x="264.8" y="239.6">1u</text>
<text x="32" y="243.1">C1</text>
<text x="113.1" y="244.9">C2</text>
<text x="173" y="245.1">R5</text>
<text x="148.4" y="246.6">C3</text>
<text x="173" y="247.6">2k</text>
<text x="264.8" y="246.6">C4</text>
</g>
<g font-size="2.5" fill="#a54b4b">
<text x="221.4" y="48.2">+VUSB</text>
<text x="86.4" y="56.2">GND</text>
<text x="79.4" y="63.2">GND</text>
<text x="93.5" y="63.2">GND</text>
<text x="265.9" y="67.2" transform="rotate(-90 265.9 67.2)">+VBAT</text>
<text x="78.9" y="74.3" transform="rotate(-90 78.9 74.3)">+3V3</text>
<text x="312.2" y="87.9">GND</text>
<text x="220.5" y="95">GND</text>
<text x="238.1" y="95">GND</text>
<text x="43.6" y="102.5" transform="rotate(-90 43.6 102.5)">+3V3</text>
<text x="149.4" y="116.6" transform="rotate(-90 149.4 116.6)">+3V3</text>
<text x="125.2" y="147.9">GND GND</text>
<text x="220" y="144.9" transform="rotate(-90 220 144.9)">+VBAT</text>
<text x="22.9" y="151.4">GND GND</text>
<text x="220.5" y="165.5">GND</text>
<text x="150.8" y="207">+VUSB</text>
<text x="33" y="218.9" transform="rotate(-90 33 218.9)">+LOAD</text>
<text x="114.2" y="220.7" transform="rotate(-90 114.2 220.7)">+3V3</text>
<text x="217.1" y="230.5">GND</text>
<text x="228.5" y="235.7">+VBAT</text>
<text x="229.9" y="239.3">BAT-</text>
<text x="33.5" y="257.2">GND</text>
<text x="45.9" y="257.2">GND</text>
<text x="149.9" y="257.2">GND</text>
<text x="167.6" y="257.2">GND</text>
<text x="229.3" y="257.2">GND</text>
<text x="242.4" y="257">+VUSB</text>
<text x="266.3" y="257.2">GND</text>
<text x="296.3" y="257.2">GND</text>
<text x="114.7" y="259">GND</text>
<text x="22.4" y="317.7" transform="rotate(-90 22.4 317.7)">+3V3</text>
<text x="58.2" y="345.4">GND</text>
</g>
<g font-size="2.1" fill="#a54b4b">
<text x="32.1" y="36.6">P2</text>
<text x="25.8" y="45.5" transform="rotate(-90 25.8 45.5)">P1</text>
<text x="207.7" y="64.8">VBUS</text>
<text x="210.2" y="68.3">D+</text>
<text x="211" y="71.8">D-</text>
<text x="209.2" y="75.3">CC1</text>
<text x="82.2" y="82.7" transform="rotate(-90 82.2 82.7)">32</text>
<text x="85.7" y="82.7" transform="rotate(-90 85.7 82.7)">31</text>
<text x="89.3" y="82.7" transform="rotate(-90 89.3 82.7)">30</text>
<text x="92.8" y="82.7" transform="rotate(-90 92.8 82.7)">29</text>
<text x="96.3" y="82.7" transform="rotate(-90 96.3 82.7)">28</text>
<text x="99.8" y="82.7" transform="rotate(-90 99.8 82.7)">27</text>
<text x="103.4" y="82.7" transform="rotate(-90 103.4 82.7)">26</text>
<text x="106.9" y="82.7" transform="rotate(-90 106.9 82.7)">25</text>
<text x="207.7" y="82.4">SHLD</text>
<text x="209.2" y="78.9">CC2</text>
<text x="208.7" y="85.9">GND</text>
<text x="87.5" y="94.4" transform="rotate(-90 87.5 94.4)">VDDA</text>
<text x="98.1" y="95.6" transform="rotate(-90 98.1 95.6)">U0TXD</text>
<text x="101.6" y="95.7" transform="rotate(-90 101.6 95.7)">U0RXD</text>
<text x="65.3" y="98.3">1</text>
<text x="65.3" y="101.8">2</text>
<text x="72.2" y="100">LNA_IN</text>
<text x="83.9" y="97.1" transform="rotate(-90 83.9 97.1)">VDDA_1</text>
<text x="91" y="96.3" transform="rotate(-90 91 96.3)">XTAL_P</text>
<text x="94.5" y="96.6" transform="rotate(-90 94.5 96.6)">XTAL_N</text>
<text x="105.1" y="96.5" transform="rotate(-90 105.1 96.5)">GPIO19</text>
<text x="108.6" y="96.5" transform="rotate(-90 108.6 96.5)">GPIO18</text>
<text x="113" y="100">SPIQ</text>
<text x="123.8" y="101.8">23</text>
<text x="123.8" y="98.3">24</text>
<text x="65.3" y="105.4">3</text>
<text x="72.2" y="103.6">VDD3P3</text>
<text x="72.2" y="107.1">VDD3P3_1</text>
<text x="110.6" y="107.1">SPICLK</text>
<text x="113.1" y="103.6">SPID</text>
<text x="123.8" y="105.4">22</text>
<text x="65.3" y="108.9">4</text>
<text x="65.3" y="112.4">5</text>
<text x="72.2" y="110.6">XTAL_32K_P</text>
<text x="110.4" y="110.6">SPICS0</text>
<text x="123.8" y="112.4">20</text>
<text x="123.8" y="108.9">21</text>
<text x="65.3" y="115.9">6</text>
<text x="65.3" y="119.5">7</text>
<text x="72.2" y="114.1">XTAL_32K_N</text>
<text x="72.2" y="117.7">GPIO2</text>
<text x="111.3" y="114.1">SPIWP</text>
<text x="111.5" y="117.7">SPIHD</text>
<text x="123.8" y="119.5">18</text>
<text x="123.8" y="115.9">19</text>
<text x="65.3" y="123">8</text>
<text x="72.2" y="121.2">CHIP_EN</text>
<text x="72.2" y="124.7">GPIO3</text>
<text x="104" y="124.7">VDD3P3_CPU</text>
<text x="108.6" y="121.2">VDD_SPI</text>
<text x="123.8" y="123">17</text>
<text x="83.9" y="134.4" transform="rotate(-90 83.9 134.4)">MTMS</text>
<text x="87.5" y="134.4" transform="rotate(-90 87.5 134.4)">MTDI</text>
<text x="91" y="134.4" transform="rotate(-90 91 134.4)">VDD3P3_RTC</text>
<text x="94.5" y="134.4" transform="rotate(-90 94.5 134.4)">MTCK</text>
<text x="98.1" y="134.4" transform="rotate(-90 98.1 134.4)">MTDO</text>
<text x="101.6" y="134.4" transform="rotate(-90 101.6 134.4)">GPIO8</text>
<text x="105.1" y="134.4" transform="rotate(-90 105.1 134.4)">GPIO9</text>
<text x="108.6" y="134.4" transform="rotate(-90 108.6 134.4)">GPIO10</text>
<text x="114.2" y="135.3">EXP</text>
<text x="123.8" y="133.6">EXP</text>
<text x="82.2" y="141.3" transform="rotate(-90 82.2 141.3)">9</text>
<text x="85.7" y="142.6" transform="rotate(-90 85.7 142.6)">10</text>
<text x="89.3" y="142.6" transform="rotate(-90 89.3 142.6)">11</text>
<text x="92.8" y="142.6" transform="rotate(-90 92.8 142.6)">12</text>
<text x="96.3" y="142.6" transform="rotate(-90 96.3 142.6)">13</text>
<text x="99.8" y="142.6" transform="rotate(-90 99.8 142.6)">14</text>
<text x="103.4" y="142.6" transform="rotate(-90 103.4 142.6)">15</text>
<text x="106.9" y="142.6" transform="rotate(-90 106.9 142.6)">16</text>
<text x="26.7" y="324.1">VDD</text>
<text x="36.9" y="325.8">P3</text>
<text x="48.6" y="325.8">P2</text>
<text x="56.8" y="324.1">DO</text>
<text x="28.9" y="331.1">DI</text>
<text x="36.9" y="332.9">P4</text>
<text x="48.6" y="332.9">P1</text>
<text x="56.8" y="331.1">GND</text>
</g>
<text font-size="1.8" fill="#838383" x="25.4" y="27.6">RF</text>
<text font-size="1.8" fill="#a54b4b" x="91" y="112.2">ESP32 C3</text>
<g font-size="1.8" fill="#00f">
<text x="101.8" y="167.2" transform="rotate(-90 101.8 167.2)">SDA</text>
<text x="105.2" y="166.6" transform="rotate(-90 105.2 166.6)">SCL</text>
</g>
<text font-size="1.4" fill="#838383" x="320" y="71.3">ADC</text>
<g font-size="1.4" fill="#238d23">
<text x="251.5" y="221.9" transform="rotate(-90 251.5 221.9)">S</text>
<text x="243.4" y="223.6" transform="rotate(-90 243.4 223.6)">D</text>
<text x="246.6" y="235.6" transform="rotate(-90 246.6 235.6)">G</text>
</g>
<g font-size="1.1" fill="#4ba54b">
<text x="87" y="44.1">1</text>
<text x="88.5" y="47.7">2</text>
<text x="92.1" y="44.1">3</text>
</g>
<g font-size="1.1" fill="#838383">
<text x="238" y="67.6">GPIO19</text>
<text x="238" y="71.2">GPIO18</text>
<text x="97.4" y="74.4" transform="rotate(-90 97.4 74.4)">TX</text>
<text x="100.9" y="74.4" transform="rotate(-90 100.9 74.4)">RX</text>
<text x="104.5" y="74.4" transform="rotate(-90 104.5 74.4)">GPIO19</text>
<text x="108" y="74.4" transform="rotate(-90 108 74.4)">GPIO18</text>
<text x="52.7" y="113.5">STAT_MCP</text>
<text x="39.3" y="124.1">EN</text>
<text x="83.4" y="158.2" transform="rotate(-90 83.4 158.2)">ADC</text>
<text x="86.9" y="158.8" transform="rotate(-90 86.9 158.8)">Button</text>
<text x="94" y="159.1" transform="rotate(-90 94 159.1)">RGBLED</text>
<text x="97.5" y="161.7" transform="rotate(-90 97.5 161.7)">MAG_INT</text>
<text x="110.4" y="164.9" transform="rotate(-90 110.4 164.9)">ACCEL_GYRO_INT</text>
<text x="215" y="237.1">STAT_MCP</text>
<text x="13.9" y="332.3">RGBLED</text>
</g>
</svg>
